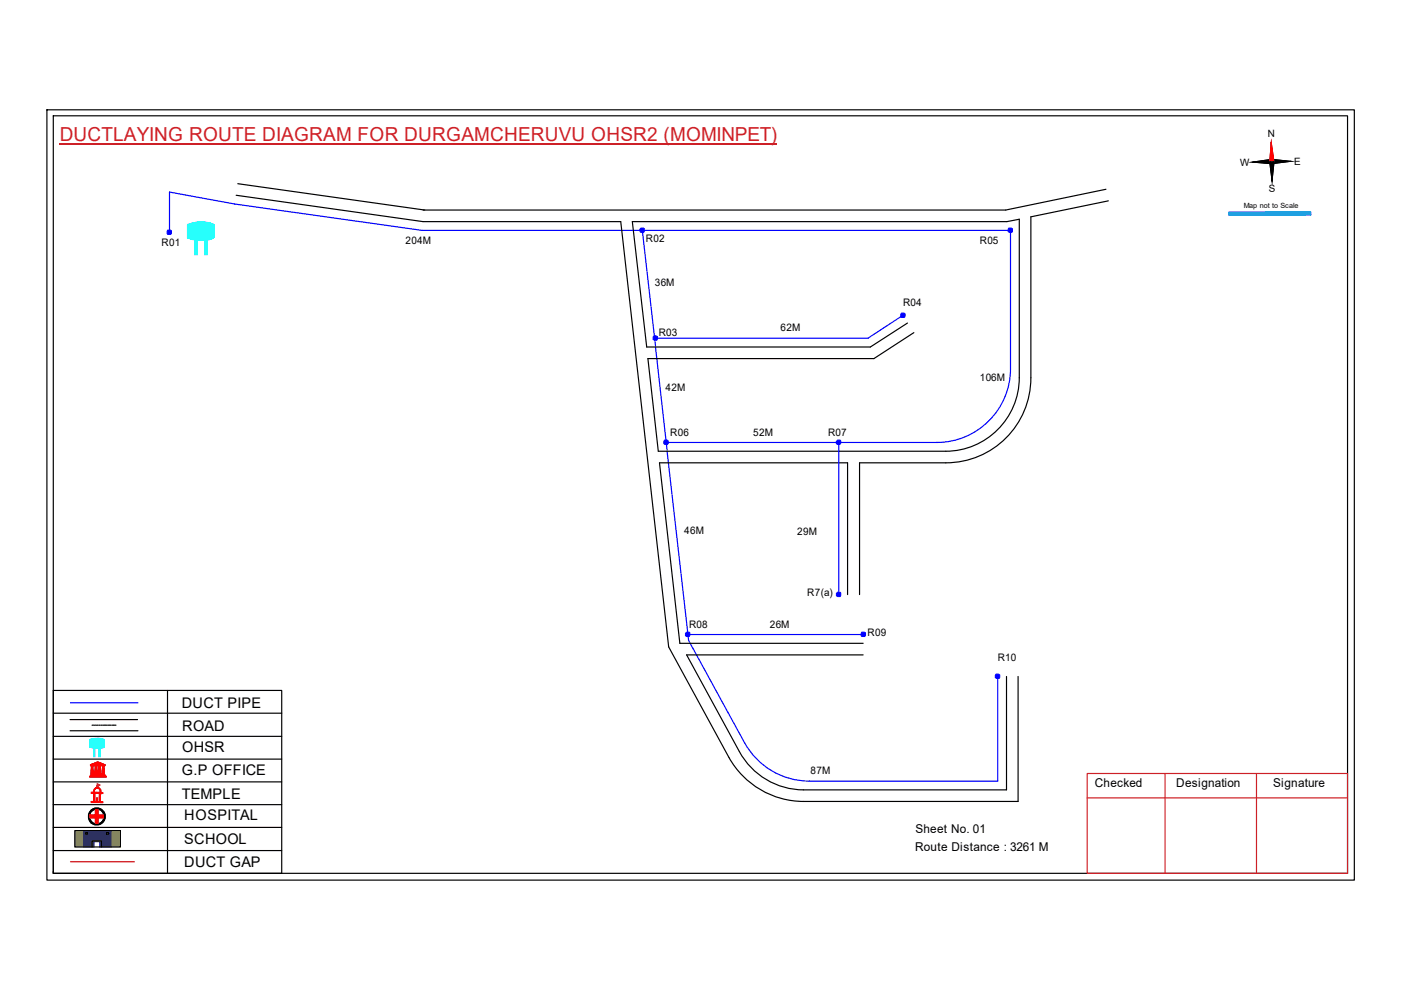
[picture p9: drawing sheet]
<svg xmlns="http://www.w3.org/2000/svg" width="297mm" height="210mm" viewBox="0 0 297 210" stroke-linecap="round" stroke-linejoin="round" font-family="sans-serif">
<path d="M11.3 151.2h48.4M11.3 156.1h48.4M14.9 152.6h14.3M14.9 154.9h14.3M35.5 146.4v38.8M11.3 175.4h48.4M11.3 161h48.4M11.3 165.8h48.4M11.3 170.6h48.4M11.3 180.3h48.4" fill="none" stroke="#000" stroke-width=".25"/>
<path d="M21 158.6h.3v1.8h-.3z" fill-rule="evenodd" fill="#0ffffc"/>
<path d="M21 158.6h.3v1.8h-.3z" fill="none" stroke="#0ffffc" stroke-width=".21"/>
<path d="M19.9 158.6h.2v1.8h-.2z" fill-rule="evenodd" fill="#0ffffc"/>
<path d="M19 156.9l1.6-.4 1.5 .3v1.6l-1.5 .3-1.6-.4zM19.9 158.6h.2v1.8h-.2z" fill="none" stroke="#0ffffc" stroke-width=".21"/>
<path d="M19 156.8a4.2 4.2 0 0 1 3.1 0v1.7a4.5 4.5 0 0 1-3.1-.1z" fill-rule="evenodd" fill="#0ffffc"/>
<path d="M19 156.8a4.2 4.2 0 0 1 3.1 0v1.7a4.5 4.5 0 0 1-3.1-.1z" fill="none" stroke="#0ffffc" stroke-width=".21"/>
<path d="M19 164.6h3.5v.2h-3.5zM19.2 164.3h3.1v.2h-3.1zM19.2 162.1l1.5-.6 1.6 .7zM19.3 162.4l.6-.1-.2 .1 .1 1.7h-.5l.1-1.7zM19.3 164.2h2.8v.1h-2.8zM19.5 162.1l1.2-.5 1.3 .5zM20.1 162.3h.5v1.8h-.5zM20.7 161.7l.2 .1-.2 .3zM20.9 162.3h.5v1.8h-.5zM21.6 162.3l.6 .1h-.1v1.7h-.4l.1-1.7z" fill="none" stroke="#f00" stroke-width=".21"/>
<path d="M21.6 162.3h.5v1.8h-.5z" fill-rule="evenodd" fill="#f00"/>
<path d="M21.6 162.3h.5v1.8h-.5z" fill="none" stroke="#f00" stroke-width=".21"/>
<path d="M20.9 162.3h.5v1.8h-.5z" fill-rule="evenodd" fill="#f00"/>
<path d="M20.9 162.3h.5v1.8h-.5z" fill="none" stroke="#f00" stroke-width=".21"/>
<path d="M20.1 162.3h.5v1.8h-.5z" fill-rule="evenodd" fill="#f00"/>
<path d="M20.1 162.3h.5v1.8h-.5z" fill="none" stroke="#f00" stroke-width=".21"/>
<path d="M19.3 162.3h.5v1.8h-.5z" fill-rule="evenodd" fill="#f00"/>
<path d="M19.3 162.3h.5v1.8h-.5z" fill="none" stroke="#f00" stroke-width=".21"/>
<path d="M20.6 161.7h.4v.4h-.4z" fill-rule="evenodd" fill="#f00"/>
<path d="M19 164.6h3.6v.2h-3.6zM19 164.7h3.6M19.2 164.3h3.1v.2h-3.1zM19.2 164.4h3.1M19.3 164.2h2.8v.1h-2.8zM19.3 164.3h2.8M20.6 161.7h.4v.4h-.4z" fill="none" stroke="#f00" stroke-width=".21"/>
<path d="M19.2 162.1l1-.4a.94 .94 0 0 1 1.1 0l1 .4v.2h-3.1zM19.9 162.1h.7l-.1-.3zM21 161.8l-.1 .3h.7z" fill-rule="evenodd" fill="#f00"/>
<path d="M19.2 162.1l1-.4a.94 .94 0 0 1 1.1 0l1 .4v.2h-3.1zM19.9 162.1l.6-.3 .1 .3zM20.1 168.1h1l-.1 1.9-.9-.1zM20.1 167.2a.73 .73 0 0 1 .9-.2 .73 .73 0 0 1 .4 .9v.2h.4v.1h-.5v1.7l.5 .1v.2l-2.5-.1v-.2h.6v-1.8h-.5v-.1h.5v-.4zM20.1 167.3a.55 .55 0 0 1 1 0l.2 .8-1.4-.1zM20.5 169.2l.1 .6zM20.6 166.5l.1 .5zM21 161.8l.6 .3h-.7z" fill="none" stroke="#f00" stroke-width=".21"/>
<path d="M20.6 166.2l.6 .3-.5 .3z" fill="none" stroke="#e66000" stroke-width=".21"/>
<path d="M20 167.2a.8 .8 0 0 1 1.4 .3v.5l.4 .1v.1l-.5 .1v1.5l.1 .2h.4v.2h-2.5v-.3h.6v-1.7h-.6v-.2h.5zM20.1 167.4l-.2 .6h1.3l-.1-.6-.2-.3h-.5zM20.1 168.3v1.6h.9v-1.7zM20.4 169.2h.3l-.1 .7h-.2z" fill-rule="evenodd" fill="#f00"/>
<path d="M20 167.2a.8 .8 0 0 1 1.4 .3v.5l.4 .1v.1l-.5 .1v1.5l.1 .2h.4v.2h-2.5v-.3h.6v-1.7h-.6v-.2h.5zM20.1 167.4l.3-.3h.5l.2 .3 .1 .6h-1.3zM20.1 168.3l.9-.1v1.7h-.9zM20.4 169.2h.3l-.1 .7h-.2z" fill="none" stroke="#f00" stroke-width=".21"/>
<path d="M20.6 166.5v.5z" fill="#f00"/>
<path d="M20.6 166.5v.5z" fill="none" stroke="#f00" stroke-width=".21"/>
<path d="M20.6 166.5v.5z" fill="#f00"/>
<path d="M20.6 166.5v.5z" fill="none" stroke="#f00" stroke-width=".21"/>
<path d="M20.6 166.5v.5z" fill="#f00"/>
<path d="M20.6 166.5v.5zM20.6 166.5v.5" fill="none" stroke="#f00" stroke-width=".21"/>
<path d="M20.7 166.8l-.1 .2z" fill="#f00"/>
<path d="M20.7 166.8l-.1 .2z" fill="none" stroke="#f00" stroke-width=".21"/>
<path d="M20.7 166.8v.2z" fill="#f00"/>
<path d="M20.7 166.8v.2z" fill="none" stroke="#f00" stroke-width=".21"/>
<path d="M20.6 167h.1z" fill="#f00"/>
<path d="M20.6 167h.1z" fill="none" stroke="#f00" stroke-width=".21"/>
<path d="M20.6 167h.1z" fill="#f00"/>
<path d="M20.6 167h.1z" fill="none" stroke="#f00" stroke-width=".21"/>
<path d="M20.6 166.2l.6 .3-.6 .3z" fill-rule="evenodd" fill="#e66000"/>
<path d="M20.6 166.2l.6 .3-.6 .3z" fill="none" stroke="#e66000" stroke-width=".21"/>
<path d="M11.3 146.4h48.4v38.8h-48.4zM19.5 153.8h.4M20 153.8h.3M20.4 153.8h.4M21 153.8h.2M21.4 153.8h.3M21.9 153.8h.3M22.3 153.8h.3M22.8 153.8h.4M23.2 153.8h.4M23.7 153.8h.4M24.2 153.8h.4" fill="none" stroke="#000" stroke-width=".25"/>
<path d="M14.9 149h14.3" fill="none" stroke="#00f" stroke-width=".25"/>
<g fill="none" stroke="#000" stroke-width=".21">
<circle cx="20.5" cy="173.1" r="1.8"/>
<circle cx="20.5" cy="173.1" r="1.54"/>
<circle cx="20.5" cy="173.1" r="1.78"/>
<circle cx="20.5" cy="173.1" r="1.59"/>
</g>
<path d="M18.7 173.1a1.8 1.8 0 0 1 3.6 0 1.8 1.8 0 0 1-3.6 0zM19 173.1a1.54 1.54 0 0 0 3 0 1.54 1.54 0 0 0-3 0z" fill-rule="evenodd" fill="#000"/>
<path d="M19.1 172.8h1.2v-1.1h.5v1.1h1.1v.6h-1.1v1.1h-.5v-1.1h-1.2z" fill="none" stroke="#f00" stroke-width=".25"/>
<path d="M19.1 172.8h1.1v-1.1h.6v1.1h1.1v.6h-1.1v1.1h-.6v-1.1h-1.1z" fill-rule="evenodd" fill="#f00"/>
<path d="M19.1 172.8h1.1v-1.1h.6v1.1h1.1v.6h-1.1v1.1h-.6v-1.1h-1.1z" fill="none" stroke="#f00" stroke-width=".21"/>
<path d="M14.9 182.7h13.6" fill="none" stroke="#f00" stroke-width=".25"/>
<path d="M15.9 176.1h1.9v3.5h-1.9zM23.6 176.1h1.9v3.5h-1.9z" fill-rule="evenodd" fill="#c8c92d"/>
<path d="M15.9 176.1h1.9v3.5h-1.9zM23.6 176.1h1.9v3.5h-1.9z" fill="none" stroke="#c8c92d" stroke-width=".21"/>
<path d="M17.7 176.1h5.9v3.5h-2.5v-1.1h-1.2v1.1h-2.2zM18.2 176.5v.4h.3v-.4zM22.6 176.5v.4h.4v-.4z" fill-rule="evenodd" fill="#293189"/>
<path d="M17.7 176.1h5.9v3.5h-2.5v-1.1h-1.2v1.1h-2.2zM18.2 176.5h.3v.4h-.3zM22.6 176.5h.4v.4h-.4z" fill="none" stroke="#293189" stroke-width=".21"/>
<path d="M9.9 23.3h277.2v163.3h-277.2zM11.3 24.6h274.4v160.6h-274.4zM269.5 30.2l.2 8.2M15.9 176.1h9.6v3.5h-9.6zM18.2 176.5h.4v.4h-.4zM19.5 179.6v-1.3h2v1.3M22.6 176.5h.5v.4h-.5zM11.3 184.8v.4" fill="none" stroke="#000" stroke-width=".25"/>
<path d="M12.7 30.4h152.1M230.5 164h55.2v21.2h-55.2zM230.5 169.2h55.2M247 164v21.2M266.4 164v21.2" fill="none" stroke="#cd2027" stroke-width=".25"/>
<path d="M265.6 34.4l4-.6v.9zM269.6 33.8l4.1 .4-4.1 .5z" fill="#000"/>
<path d="M265.6 34.4l4-.6v.9zM269.6 33.8l4.1 .4-4.1 .5z" fill="none" stroke="#000" stroke-width=".21"/>
<path d="M269.5 30.2l.6 4.1h-.9z" fill="#f00"/>
<path d="M269.5 30.2l.6 4.1h-.9z" fill="none" stroke="#f00" stroke-width=".21"/>
<path d="M269.2 34.3h.9l-.4 4.1zM265.6 34.4l4-.6v.9zM269.6 33.8l4.1 .4-4.1 .5z" fill="#000"/>
<path d="M265.6 34.4l4-.6v.9zM269.2 34.3h.9l-.4 4.1zM269.6 33.8l4.1 .4-4.1 .5z" fill="none" stroke="#000" stroke-width=".21"/>
<path d="M269.5 30.2l.2 8.2" fill="none" stroke="#000" stroke-width=".25"/>
<path d="M269.5 30.2l.6 4.1h-.9z" fill="#f00"/>
<path d="M269.5 30.2l.6 4.1h-.9z" fill="none" stroke="#f00" stroke-width=".21"/>
<path d="M269.2 34.3h.9l-.4 4.1z" fill="#000"/>
<path d="M269.2 34.3h.9l-.4 4.1z" fill="none" stroke="#000" stroke-width=".21"/>
<path d="M269.5 30.2l.1 4.1" fill="none" stroke="#f00" stroke-width=".25"/>
<path d="M269.6 34.3l.1 4.1" fill="none" stroke="#000" stroke-width=".25"/>
<path d="M260.6 45h17.2v.6h-17.2z" fill-rule="evenodd" fill="#0093dd"/>
<path d="M260.6 45h17.2v.6h-17.2z" fill="none" stroke="#0093dd" stroke-width=".21"/>
<path d="M260.6 45h17.3v.6h-17.3z" fill="none" stroke="#0093dd" stroke-width=".25"/>
<path d="M50.4 38.9l39.6 5.6M50.1 41.4l39.6 5.6h41.9l10.2 90.2 12.8 23.4a18.2 18.2 0 0 0 15.8 9.3M234.5 40.1l-21.3 4.4h-123.5M235 42.6l-16.4 3.4v34.1a18 18 0 0 1-18.1 18h-18.3v28M192.4 68.5l-7.9 5.1h-47.4l-3-26.6h79.4l2.6-.5v33.6a15.6 15.6 0 0 1-15.6 15.6h-60.9l-2.2-19.7h47.9l8.5-5.5M179.7 126.1v-28h-39.9l4.3 38.3h38.9M183 138.9h-37.4l11.2 20.4a15.5 15.5 0 0 0 13.6 8.2h43v-24.1M215.9 143.4v26.5" fill="none" stroke="#000" stroke-width=".25"/>
<path d="M49.8 43.3l39.7 5.6h124.7v29.3a15.6 15.6 0 0 1-15.5 15.6h-57.4M136.2 48.9l2.8 24.4M139 73.6l2.4 21.8M191.4 66.9l-7.4 4.8h-45.3M141.4 95.7l4.6 40.1 11.9 21.7a15.7 15.7 0 0 0 13.7 8.1h39.9v-22.2M177.8 93.8v32.3M145.8 134.5h37.2" fill="none" stroke="#00f" stroke-width=".25"/>
<path d="M35.6 48.8h.5l.3 .1v.5l-.2 .3h-.6l-.2-.2v-.5z" fill-rule="evenodd" fill="#00f"/>
<path d="M35.6 48.8h.5l.3 .1v.5l-.2 .3h-.6l-.2-.2v-.5z" fill="none" stroke="#00f" stroke-width=".21"/>
<path d="M135.7 48.6l.2-.3h.5l.2 .2v.6l-.2 .2h-.5l-.2-.2z" fill-rule="evenodd" fill="#00f"/>
<path d="M135.7 48.6l.2-.3h.5l.2 .2v.6l-.2 .2h-.5l-.2-.2z" fill="none" stroke="#00f" stroke-width=".21"/>
<path d="M191.1 66.4h.5l.3 .1v.6l-.2 .2h-.6l-.1-.2v-.5z" fill-rule="evenodd" fill="#00f"/>
<path d="M191.1 66.4h.5l.3 .1v.6l-.2 .2h-.6l-.1-.2v-.5z" fill="none" stroke="#00f" stroke-width=".21"/>
<path d="M138.6 71.2h.5l.3 .2v.5l-.2 .2h-.5l-.2-.1v-.5z" fill-rule="evenodd" fill="#00f"/>
<path d="M138.6 71.2h.5l.3 .2v.5l-.2 .2h-.5l-.2-.1v-.5z" fill="none" stroke="#00f" stroke-width=".21"/>
<path d="M177.6 93.3h.5l.2 .2v.5l-.2 .2h-.5l-.3-.1v-.5z" fill-rule="evenodd" fill="#00f"/>
<path d="M177.6 93.3h.5l.2 .2v.5l-.2 .2h-.5l-.3-.1v-.5z" fill="none" stroke="#00f" stroke-width=".21"/>
<path d="M140.9 93.3h.5l.3 .2v.5l-.2 .2h-.5l-.2-.1v-.5z" fill-rule="evenodd" fill="#00f"/>
<path d="M140.9 93.3h.5l.3 .2v.5l-.2 .2h-.5l-.2-.1v-.5z" fill="none" stroke="#00f" stroke-width=".21"/>
<path d="M145.6 134h.5l.2 .2v.5l-.2 .3h-.5l-.3-.2v-.5z" fill-rule="evenodd" fill="#00f"/>
<path d="M145.6 134h.5l.2 .2v.5l-.2 .3h-.5l-.3-.2v-.5z" fill="none" stroke="#00f" stroke-width=".21"/>
<path d="M182.7 134h.6l.2 .2v.5l-.2 .3h-.6l-.1-.2v-.5z" fill-rule="evenodd" fill="#00f"/>
<path d="M182.7 134h.6l.2 .2v.5l-.2 .3h-.6l-.1-.2v-.5z" fill="none" stroke="#00f" stroke-width=".21"/>
<path d="M177.6 125.6h.5l.2 .1v.5l-.2 .3h-.5l-.3-.2v-.5z" fill-rule="evenodd" fill="#00f"/>
<path d="M177.6 125.6h.5l.2 .1v.5l-.2 .3h-.5l-.3-.2v-.5z" fill="none" stroke="#00f" stroke-width=".21"/>
<path d="M211.2 142.9h.5l.3 .2v.6l-.2 .1h-.5l-.3-.1v-.5z" fill-rule="evenodd" fill="#00f"/>
<path d="M211.2 142.9h.5l.3 .2v.6l-.2 .1h-.5l-.3-.1v-.5z" fill="none" stroke="#00f" stroke-width=".21"/>
<path d="M213.9 48.3h.5l.3 .2v.6l-.2 .2h-.5l-.3-.2v-.5z" fill-rule="evenodd" fill="#00f"/>
<path d="M213.9 48.3h.5l.3 .2v.6l-.2 .2h-.5l-.3-.2v-.5z" fill="none" stroke="#00f" stroke-width=".21"/>
<path d="M49.8 43.3l-13.9-2.6v8.6" fill="none" stroke="#00f" stroke-width=".25"/>
<path d="M170.4 169.9h45.5" fill="none" stroke="#000" stroke-width=".25"/>
<path d="M43.4 50.7h.5v3.3h-.5z" fill-rule="evenodd" fill="#0ffffc"/>
<path d="M43.4 50.7h.5v3.3h-.5z" fill="none" stroke="#0ffffc" stroke-width=".21"/>
<path d="M41.3 50.7h.5v3.3h-.5z" fill-rule="evenodd" fill="#0ffffc"/>
<path d="M39.7 47.7a7.5 7.5 0 0 1 5.6-.1v2.8a7.1 7.1 0 0 1-5.6 0zM41.3 50.7h.5v3.3h-.5z" fill="none" stroke="#0ffffc" stroke-width=".21"/>
<path d="M39.7 47.6a7.4 7.4 0 0 1 5.6 0v2.9a7.7 7.7 0 0 1-5.6 0z" fill-rule="evenodd" fill="#0ffffc"/>
<path d="M39.7 47.6a7.4 7.4 0 0 1 5.6 0v2.9a7.7 7.7 0 0 1-5.6 0z" fill="none" stroke="#0ffffc" stroke-width=".21"/>
<text font-size="4.1" fill="#cd2027" x="12.7" y="29.9">DUCTLAYING ROUTE DIAGRAM FOR DURGAMCHERUVU OHSR2 (MOMINPET)</text>
<g font-size="3.1">
<text x="38.6" y="150">DUCT PIPE</text>
<text x="38.6" y="154.9">ROAD</text>
<text x="38.6" y="159.5">OHSR</text>
<text x="38.6" y="164.3">G.P OFFICE</text>
<text x="38.6" y="169.3">TEMPLE</text>
<text x="39.1" y="173.9">HOSPITAL</text>
<text x="39.1" y="179">SCHOOL</text>
<text x="39.1" y="183.8">DUCT GAP</text>
</g>
<g font-size="2.6">
<text x="232.1" y="167">Checked</text>
<text x="249.4" y="167">Designation</text>
<text x="270" y="167">Signature</text>
<text x="194.1" y="176.6">Sheet No. 01</text>
<text x="194" y="180.3">Route Distance : 3261 M</text>
</g>
<g font-size="2.2">
<text x="34.2" y="52.2">R01</text>
<text x="86" y="51.7">204M</text>
<text x="136.9" y="51.3">R02</text>
<text x="207.7" y="51.7">R05</text>
<text x="138.8" y="60.7">36M</text>
<text x="191.5" y="64.9">R04</text>
<text x="139.7" y="71.2">R03</text>
<text x="165.5" y="70.2">62M</text>
<text x="141.1" y="83">42M</text>
<text x="207.7" y="80.9">106M</text>
<text x="142.1" y="92.5">R06</text>
<text x="159.7" y="92.5">52M</text>
<text x="175.6" y="92.5">R07</text>
<text x="145.1" y="113.1">46M</text>
<text x="169" y="113.5">29M</text>
<text x="171.2" y="126.4">R7(a)</text>
<text x="146.1" y="133.2">R08</text>
<text x="163.2" y="133.1">26M</text>
<text x="183.9" y="134.9">R09</text>
<text x="211.5" y="140.1">R10</text>
<text x="171.8" y="164.2">87M</text>
</g>
<g font-size="2.1">
<text x="268.8" y="29.1" transform="rotate(-1 268.8 29.1)">N</text>
<text x="262.9" y="35.1" transform="rotate(-1 262.9 35.1)">W</text>
<text x="274.4" y="35" transform="rotate(-1 274.4 35)">E</text>
<text x="269" y="40.7" transform="rotate(-1 269 40.7)">S</text>
</g>
<text font-size="1.5" x="263.7" y="44.2">Map not to Scale</text>
</svg>
